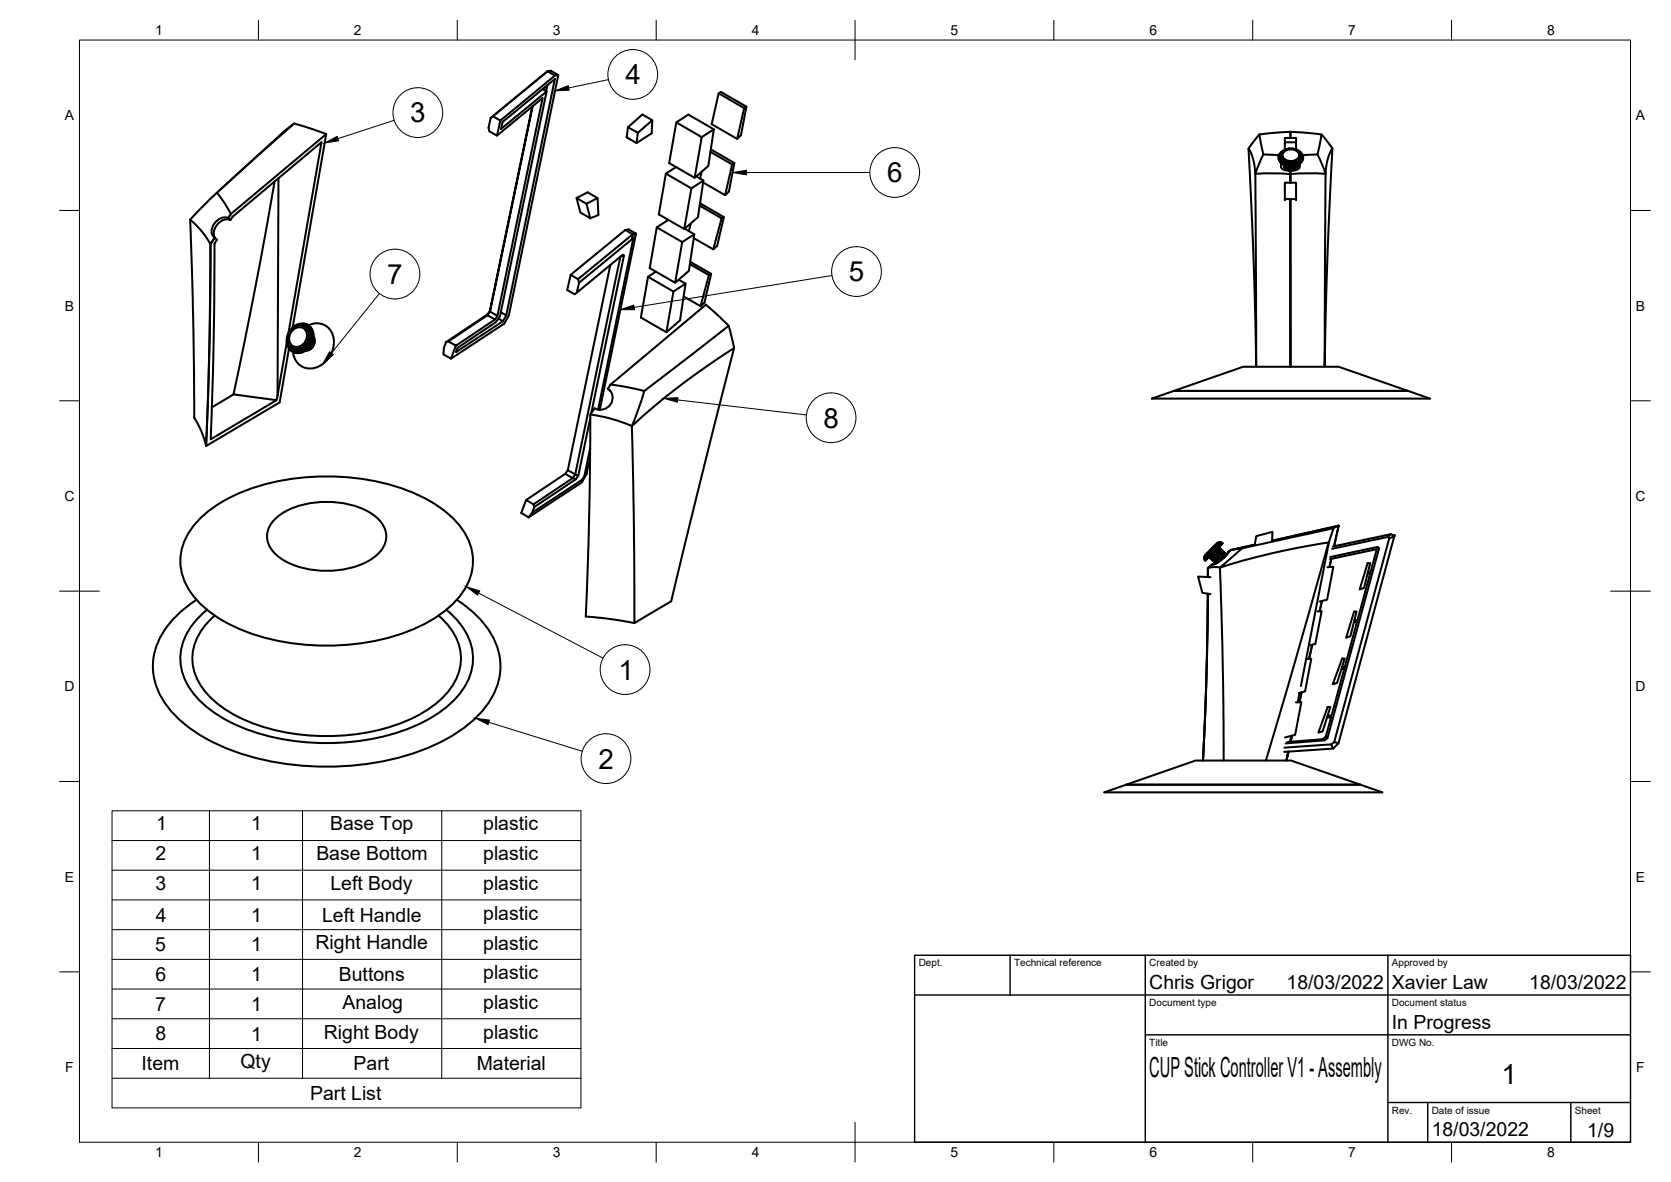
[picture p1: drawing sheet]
<svg xmlns="http://www.w3.org/2000/svg" width="420mm" height="297mm" viewBox="0 0 420 297" stroke-linecap="round" stroke-linejoin="round" font-family="sans-serif">
<!-- layer: Visible -->
<g fill="none" stroke="#000" stroke-width=".51">
<path d="M137.7 17.9l-14.3 11.7M137.7 17.9l1.8 1.1 .9-.1M138.5 17.8l1.9 1.1-12.5 60.4-1.1 2-13.4 8.8-1.9-1 .1-1.7 .5-1.4M138.5 17.8l-.8 .1M139.5 19.9l-13.1 10.8-.4 1.7 11.4-9.4M139.5 19.9h.1M139.5 19.9l-12.2 59.4M139.5 19l-13.7 11.3-1.9-1.1M74 31l-19.4 17.4M74 31l8 2.7M74 31l-2.6 2.1-16.3 14.8M82 33.7l-23.9 20.1-1.7-2.9-1.8-2.5"/>
<path d="M82 33.7l-8.4 48.6M123.4 29.6l-.6 2.5 .3 .9 1.8 1.1 .9-3.8M124.9 34.1l11.5-9.5-11.3 54.8-1.9-1.1-.6 .9v-.2l-10.5 7M133.9 26.7l-10.7 51.6 10.6-51.5M136.4 22.4l1 .6-11.7 56.5-1 1.4-9.6 6.5-.5 1.1 11.9-7.8M137 21.9l-.2 .7M137.6 21.4l-.3 1.5M160.4 33.4l-.4 2.5M164 30.2l-.1 3.3-3.9 2.4-2.4-1.4 .3-2.5 3.6-3.2 2.5 1.4-3.6 3.2-2.5-1.4M170.1 30.8l3-2 6.4 3.7-1.4 9.2-3.4 3-6.4-3.7zM170.1 30.8l6.3 3.7-1.7 10.2M178.7 37.5l6 3.5-.6 .3-5.5-3.1"/>
<path d="M179.5 32.5l-3.1 2M180.7 23.5l6.4 3.7 .6-.4-6.4-3.7-.6 .4-1.8 7.7 6.5 3.7 .9-.9 1.4-7.2M187.1 27.2l-1.7 7.7M314 37.3l1.2 2.9 .4 3.5M316.7 33.8l-2.8 3.5a1290.1 1290.1 0 0 1 1.9 54.9l-.2-48.5M317.7 38.8l-2.1 4.9M322.2 38.1l-.7 1 .1 1.2 1.2 1.1 1.4 .4 2-.3 1.1-.9 .3-.7v-.7l-.7-1.1M322.3 38.2l.8-.6 1-.3 1.3 .1 .9 .4a1.7 1.7 0 0 1 .9 1.9 1.7 1.7 0 0 1-1.7 1.3l-1.2 .1-1.6-.5a1.53 1.53 0 0 1-.4-2.4zM322.5 38.2l.8-.6 1.1-.2 1.4 .2 .7 .4a1.56 1.56 0 0 1 .3 1.8 1.56 1.56 0 0 1-1.5 .9l-1.4 .1-1.1-.5a1.33 1.33 0 0 1-.3-2.1zM322.8 38.3a2.31 2.31 0 0 1 3.9 .7 2.21 2.21 0 0 1-2.1 1.5 2.21 2.21 0 0 1-2.1-1.5zM323.1 35.8h2.8v-1.1h-2.8v2.9M324.2 37.3l-.9 .2-1 .6-.5 .6-.2 .8 .3 .7 .8 .8 1 .4 .9 .1 1.8-.5 .6-.5 .5-.9-.2-.8-.5-.8-1-.5-.9-.2"/>
<path d="M324.2 37.3h.1M324.5 33.1l7.8 .7-1 5-3.8 .2 .2 .8-.3 .7a3.7 3.7 0 0 1-5.7 0l-.2-.6 .1-.9-3.9-.2M324.5 33.1l-7.8 .7 1 5M324.5 33.1v1.6M324.9 37.3h.1M325.9 35.8v1.7M331.3 38.8l2 4.9M332.3 33.8l2.7 3.5a1280.9 1280.9 0 0 0-1.9 54.9l.2-48.5M335 37.3l-1.2 2.7-.5 3.7M47.8 55.2l.8 24.9 .2 24.9 1.9 3.5 1.1 3.6 18.5-11 2.4-13.5M47.8 55.2l1.7 1.5 1.5 1.7 1.9 2.9-.3 26.4-.8 24.4 .9-26.4 .3-24.4 1-1.6M54 59.7l-1 1.6"/>
<path d="M54 59.7h.1M54 59.7l.6 .5-.7 1-.3 28.7-.6 20.5 16.5-9.8M54.6 48.4l-6.8 6.8M57.4 54.8l.5 .5M57.4 54.8h.1M57.4 54.8a3.5 3.5 0 0 0-4.2 3.7l.4 .9 .4 .3M57.9 55.3l.6-.9 22.3-18.7-8.3 48M57.9 55.3a3.4 3.4 0 0 0-4.1 2.8v1.1l.2 .5M58.1 53.8l-.7 1M69 45.6a1303.7 1303.7 0 0 1-10.3 53.5l10.8 1.5 .3-1.2M70 44.8l-.2 54.6M145 49.8l2.5 1.4 .9 3.6-2.5-1.4-.9-3.6 2.7-1.5 2.5 1.5-2.7 1.4"/>
<path d="M150.2 49.8l.3 4.2-2.1 .8M157.2 57.8l-13.7 11.3-.9 3.8 1.9 1.1 .5-.5M157.2 57.8l1.9 1.1-13.7 11.3 .2 .8M157.2 57.8l.9-.2 1.8 1.1M159.9 58.7l-9.1 44.3M159.9 58.7l-.7 1.6M159.9 58.7a.74 .74 0 0 0-.9 .8l-.1 .6M165.1 57.1l6.4 3.7-1.7 10.3M167.4 43.6l6.4 3.7-1.8 10.3M168.1 55.3l-3 1.8-1.7 10.3 6.4 3.7 3.4-3 1.4-9.2-2.4-1.4M170 42l-2.6 1.6-1.7 10.3 6.3 3.7 3.5-3 1.4-9.2-1.8-1.1M173.7 56.1l-.5 2"/>
<path d="M174.6 58.9l-3.1 1.9M176 51.1l6 3.5-.6 .3-5.5-3.2M176.4 43.1l-.4 1.8M176.9 45.4l-3.1 1.9M181.4 54.9l-2.1 7.8M182 54.6l-1.7 7.2-1 .9-4.9-2.9M184.1 41.3l-1.8 7.8M184.7 41l-1.4 7.1-1 1-5.5-3.2M315.7 43.7l4-.2 4.7 .3M322.3 41.1a1.33 1.33 0 0 0 .2 1.4 1.33 1.33 0 0 0 1.5 .4l.4-.1M322.8 41.5l.1 .5M322.9 42l.5 .6 .7 .2"/>
<path d="M322.9 41.5v.5M322.9 41.5h.1M322.9 41.5l1.1 .3 .9 .1 1.4-.4v.3a1.62 1.62 0 0 1-1.4 1.1M323 41.6v.7M323.1 50h2.8v-4.1h-2.8v4.4M323.3 41.7v.8M323.6 41.7v1M324 41.8v1M324.4 43.8v2.1M324.4 50.2l.1 42v-42M324.4 42.8v1M324.5 41.9v4"/>
<path d="M324.9 41.9v1M325.3 41.8v1M325.7 41.7v.9M325.9 50v.3M326 41.6v.8M326.2 41.5v.6M326.7 41.2a1.37 1.37 0 0 1-1.8 1.7l-.5-.1M333.3 43.7l-5-.2-3.9 .3M123.2 78.1l-.6 .9M125.1 79.4l-.6 .9M125.9 78.5l1.4 .8-.8 1.4-1.2-.6M143.5 69.1l1.9 1.1"/>
<path d="M153.5 66.6l-10.7 51.6-.7 .9-9.8 6.6-1.2 3.2 1.8 1.1 1.1-1.6a1.87 1.87 0 0 0 .1-1.6M156 64.5l-11.4 54.7 .8 .3M156.9 64.2l-8.2 39.6M156.9 64.2l-.9 .3M158.9 60.1l-13.3 10.9-.6 2.5 11.6-9.5 .3 .2M158.9 60.1l.3 .2M159.2 60.3l-8.8 42.6M162.9 69.6l6.4 3.7-1.7 10.2M164.9 68.3l-2 1.3-1.8 10.2 6.5 3.7 3.4-3 1.4-9.2-1.8-1M172.4 71.3l-3.1 2M173.5 65.8l5.3 3-.6 .3-4.7-2.7M178.2 69.1l-2.1 7.8"/>
<path d="M178.8 68.8l-1.7 7.3-1 .8-4.2-2.4M58.7 99.1l-5.4 3.3M72.1 86l-2.3 13.4M73.3 82.7l1.2-.9 1.4-.2 1.1 .4 .7 .8 .3 1.2-.2 1.6-.7 1.2-1.1 .9-.9 .3h-1l-.9-.4-.7-.9-.3-1 .1-1.1 .4-1.1zM73.4 82.8l1-.7 .9-.2 1.2 .2 .8 .7 .3 .9v1.2l-.6 1.3-1 1-1 .4h-.9l-.7-.3-.7-.7-.3-1v-.9l.5-1.2zM73.4 83.2a2.07 2.07 0 0 1 2.8-.7 2.07 2.07 0 0 1 .8 2.7 2.29 2.29 0 0 1-1.7 1.9 2.29 2.29 0 0 1-2.3-.8 2.8 2.8 0 0 1 .4-3.1zM73.4 82.4l1.3-.8 1.4-.2 1.1 .4 .9 1.1 .3 1.7-.3 1.2-.8 1.4-1.2 .9-1.1 .3-1.3-.2-.6-.4-.7-.8-.3-1.2 .1-1.1 .4-1.2zM73.7 88.4l.2 1.2M74.1 81.9l1.1-.5 1-.1 .9 .2 .9 .7 .5 .8 .3 1.1-.1 1.2-.6 1.3-.8 1.1-1.2 .7-1.1 .3-.9-.1-.8-.4-.7-.8-.4-.9-.1-1.2M76.1 81.3l1.1 .2 .9 .7 .6 1.3 .1 1.5 .3 .2M76.9 88.1v.1M77.1 87.9l.3 .2"/>
<path d="M77.4 87.6l.5 .3M77.5 81.7a4.5 4.5 0 0 1 4.9 .6 4.5 4.5 0 0 1 1.5 4.6 6.2 6.2 0 0 1-7.3 5.5 4.2 4.2 0 0 1-2.7-2.9M77.8 87.3l.5 .3M78.1 86.9l.6 .3M78.4 86.4l.5 .3M78.6 85.9l.5 .3M78.7 85.4l.5 .2M78.8 85a4.3 4.3 0 0 1-2.7 3.5l-1 .2-1.1-.1-.9-.6-.5-.6M78.8 84.6a2.4 2.4 0 0 1-2 3.5M78.8 84.7h.1M112.7 85.8l9.9-6.6 1.9 1.1-9.9 6.6zM112.7 85.8l-.6 .2"/>
<path d="M114.6 86.9l-1.2 3.2M152.8 97.7a2.98 2.98 0 0 1 .7 4 2.98 2.98 0 0 1-4 .9l-1.1 1.6M153.5 96.6l24-20 5.7 5.3-21.2 16.4-4.6-1.1-3.9-.6-.7 1.1 .6 .5M162 98.2l-1.4 4.4-1.7 4.5a39.1 39.1 0 0 0-10.5-2.9M183.2 81.9l1.4 5.6-6.8 4.5-8.2 6-5.1 4.1-5.6 5 .5 26.2 .1 23.3M184.6 87.6l-8.1 31.9-7.7 31.6-9.3 5.5M295.1 98.2l17.5-6h24l17.5 6zM142.1 119.1l1.9 1-9.9 6.7-1.8-1.1M142.8 118.2l1.8 1-.6 .9 .8 .3M145.4 119.5l-.6 .9-10.4 7M147 119.7l-.7 .9M147.5 119.2l-1.2 2"/>
<path d="M147.5 119.2l-.6 .5M148.4 114.8l-.9 4.4M148.4 112.6l-1.5 7.1M148.4 105.1l-3 14.4M148.4 104.2l-.3 26.1-.8 24.6 6.7 .7 5.5 1M289.6 100.2l5.5-2h59l5.5 2zM50.8 129.8a41.9 41.9 0 0 1 22.8-9.5 58 58 0 0 1 32.6 4.6 23.7 23.7 0 0 1 11.5 10.7 13.5 13.5 0 0 1-2.9 15.2 37.3 37.3 0 0 1-19.4 10 58.9 58.9 0 0 1-37.4-3.7 23.7 23.7 0 0 1-11.5-10.7 13.5 13.5 0 0 1 3-15.2zM69.4 130.2a20.2 20.2 0 0 1 15-4 17.1 17.1 0 0 1 11.3 4.9 5.6 5.6 0 0 1-.8 8.2 20.2 20.2 0 0 1-15.1 4.1 17.1 17.1 0 0 1-11.2-4.9 5.6 5.6 0 0 1 .8-8.3zM146.3 121.2l-13.4 8.8M146.3 120.6l-12.4 8.2M146.3 120.6l.1 .6M302.9 139.8l-.1 .3"/>
<path d="M303 139.5l-.1 .3M304 140l1.7 1.6zM304 140l-.9 .8M304 139.9l1.8 1.7M304.1 139.9l.2-.2 1.7 1.7M304.3 139.7l.2-.2 1.8 1.8M304.5 139.5l.3-.3 1.8 1.8M304.8 139.2l.3-.3 1.9 1.9M305.1 138.9l.3-.3 1.9 1.9M305.4 138.6l.3-.3 1.9 1.9M305.7 138.3l.3-.3 1.9 1.9M306 138l.2-.2 1.9 1.9"/>
<path d="M306 136.5l-3 3M306.2 137.8l.2-.2 1.9 1.9M306.3 136.4l-3.4 3.4M306.3 136.4l-.3 .1M306.4 137.6l2 1.8-1.6 1.5M306.6 136.3l-3.8 3.8M306.6 136.3h.3M306.6 136.3l-.3 .1M306.9 136.3l-4.1 4.1M306.9 136.3l.4 .1-4.4 4.3M307.3 136.4l.1 .1M307.3 136.6l-.8 .9 1.9 1.9 .2-.2"/>
<path d="M307.3 136.6l-4.2 4.2M307.3 136.5l-4.3 4.3 4.3-4.2M307.3 136.6h.1M308.7 138.8h.1M308.7 138.8a6.1 6.1 0 0 1-3.7 3M309.5 138.2l-.8 .6M312.3 137.8l-5.6 4.8-1.2-.1-1.8 .2M334.1 136.3l-8.7 30.8-7.1 24M334.1 136.3l-7 36.1M334.5 140l11.9-2.6 .4 .4-13 47.7-.7 .5-9.8 .8M334.9 137.9l14.1-3 .3 .4-13.8 51.2-.7 .6M335.3 132.8l-1.2 3.5-7.9 1.4-6.9 1.5-6.8 1.7-5.8 1.7 .7 22.9 .3 25.6"/>
<path d="M336.6 132.1l-16.8 3.8 .2-2.2-4.1 1-.4 2.2-6 1.3M336.6 132.1l-1.3 .6-23 5.1-2.8 .4M336.6 132.1l-1.2 5.2M346.4 137.4l-.2 .6 .6-.2M349.7 134.3l-.7 .6M349.7 134.2l.9 .4-1.3 .7M349.7 134.2l-14.6 3.1M350.6 134.6l-14.1 52.2-1.2 1.3-12.4 .9M49.4 150.7a23.3 23.3 0 0 0-10.4 12.6 16 16 0 0 0 3.8 15.1 41.4 41.4 0 0 0 20.7 11.9 71.7 71.7 0 0 0 44.5-2.5 33.6 33.6 0 0 0 14.7-10.9 15.8 15.8 0 0 0-1-20.2 29.6 29.6 0 0 0-6.8-6M52.1 153.2a15.9 15.9 0 0 0-6.7 13.2 16.6 16.6 0 0 0 6.7 11.4 46.6 46.6 0 0 0 25.3 8.8 54.9 54.9 0 0 0 31.2-6.4 20 20 0 0 0 10.1-12.3 14.3 14.3 0 0 0-5-13.3l-1.5-1.4M54 154.7a13.9 13.9 0 0 0-5.5 12.6 16.8 16.8 0 0 0 7.7 10.7 47.1 47.1 0 0 0 27.1 7 46.4 46.4 0 0 0 24.8-7 16.2 16.2 0 0 0 7.8-12.1 14.3 14.3 0 0 0-5.6-11.2M302.8 140.1v.3"/>
<path d="M302.8 140.4l.1 .3M302.9 140.7l.2 .1M303.1 140.8h.1M303.7 149.2l-.4 20.7-.8 21.2 .8-18.4 .4-23.5M303.7 142.7v2.3M304.4 145l-3.2-.1 1.1 4.1 2.1 .3M304.9 141.8l-1.2 .9M304.9 141.8h.1M305.7 141.6l-.8 .2M331.3 153.6h1l-1.6 8.2-1.3 .4M332.4 151l-.6 2.6M333.8 142.5l1.5-.1-1.6 8.3-1.9 .5"/>
<path d="M334.4 140.5l11.8-2.5-12.9 47.2M334.8 140.4l-.5 2.1M340.5 153.7h.6l-1.6 6.2-1 .4zM340.5 156.3h.7M340.6 155.8l.7 .1M343.9 141.5h.6l-1.5 6.3-1.1 .3zM343.9 144.1l.6 .1M344 143.6l.6 .1M325.8 176.5l1.4-.1-1.6 8.3-2.5 .6M326.8 174.1l-.5 2.4M327.3 174l-.6 2.5M328.6 165.6l1.1-.1-1.6 8.3-1.5 .4"/>
<path d="M329.9 162l-.7 3.6M333.8 177.7h.7l-1.9 6.1-1.1 .3zM333.8 179.8l1 .1M337.3 168l.7 .2M337.5 165.5h.6l-1.9 6.1-1.1 .3zM337.5 167.6l.6 .1M277.7 199.1l5.5-1.9h58.9l5.5 1.9zM283.2 197.2l17.4-6.1h24l17.5 6.1zM323 187.9l11.8-.8 .5 1M323.9 188.9l-.4 2.2M324.7 184.9l-.3 1.5M324.9 184.9l-.4 1.5"/>
<path d="M332.6 185.8l-8.9 .7M333.7 180.2l.9 .2M333.8 185.5l-.5-.3-.7 .6 .5 .2M335.5 186.5l1 .3"/>
</g>
<g fill="#000" stroke="#000" stroke-width=".25">
<circle cx="323" cy="41.6" r=".24"/>
<circle cx="323.3" cy="41.7" r=".24"/>
<circle cx="323.6" cy="41.7" r=".24"/>
<circle cx="324" cy="41.8" r=".24"/>
<circle cx="324.5" cy="41.9" r=".24"/>
<circle cx="324.9" cy="41.9" r=".24"/>
<circle cx="325.3" cy="41.8" r=".24"/>
<circle cx="325.7" cy="41.7" r=".24"/>
<circle cx="326" cy="41.6" r=".24"/>
<circle cx="326.2" cy="41.5" r=".24"/>
<circle cx="346.2" cy="138" r=".24"/>
<circle cx="350.6" cy="134.6" r=".24"/>
<circle cx="332.6" cy="185.8" r=".24"/>
<circle cx="333.3" cy="185.2" r=".24"/>
</g>
<!-- layer: Border -->
<g fill="none" stroke="#000" stroke-width=".25">
<path d="M20 10.1h390v276.9h-390zM65 5.1v5M115 5.1v5M165 5.1v5M215 5.1v10M265 5.1v5M315 5.1v5M365 5.1v5M15 52.9h5M410 52.9h5M15 100.7h5M410 100.7h5"/>
<path d="M15 148.6h10M405 148.6h10M15 196.4h5M410 196.4h5M15 244.2h5M410 244.2h5M65 287v5M115 287v5M165 287v5M215 282.1v9.9M265 287v5M315 287v5"/>
<path d="M365 287v5"/>
</g>
<!-- layer: TitleBlock -->
<path d="M230 240.1h180v46.9h-180zM230 250h180M254 240.1v9.9M288 240.1v46.9M349 240.1v46.9M288 260.1h122M349 277.1h61M359 277.1v9.9M395 277.1v9.9" fill="none" stroke="#000" stroke-width=".36"/>
<!-- layer: BOM -->
<g fill="none" stroke="#000" stroke-width=".25">
<path d="M99.1 30.2l-14.1 4.6M153 20l-10 2.1M187.7 43.4h31M95.4 73.8l-12.1 15M209.2 69.2l-49.8 8M170.4 100.5l32.4 3.8M120.3 149l31.3 16.4M122.9 181.5l23.5 7.3M28.2 203.8h117.9v74.6h-117.9zM28.2 218.7h117.9M28.2 211.2h117.9M52.7 203.8v67.2"/>
<path d="M76.1 203.8v67.2M111.1 203.8v67.2M28.2 233.6h117.9M28.2 226.2h117.9M28.2 256h117.9M28.2 248.5h117.9M28.2 241.1h117.9M28.2 271h117.9M28.2 263.5h117.9"/>
<circle cx="159.1" cy="18.7" r="6.3"/>
<circle cx="105.1" cy="28.3" r="6.3"/>
<circle cx="225" cy="43.3" r="6.3"/>
<circle cx="99.3" cy="68.9" r="6.3"/>
<circle cx="215.4" cy="68.2" r="6.3"/>
<circle cx="209" cy="105" r="6.3"/>
<circle cx="157.2" cy="168.3" r="6.3"/>
<circle cx="152.4" cy="190.6" r="6.3"/>
</g>
<path d="M81.6 35.9l3.2-1.6 .3 1.1zM139.6 22.8l3.3-1.3 .2 1.2zM184.2 43.4l3.5-.6v1.1zM156 77.8l3.4-1.1 .1 1.1zM82.9 88.4l.9 .7-2.7 2.4zM166.9 100.1l3.6-.2-.2 1.2zM117.2 147.4l3.4 1.1-.5 1zM119.5 180.5l3.6 .5-.4 1.1z" fill="#000" stroke="#000" stroke-width=".25"/>
<g font-size="7">
<text x="157.3" y="21.2">4</text>
<text x="103.1" y="30.8">3</text>
<text x="223" y="45.8">6</text>
<text x="97.3" y="71.4">7</text>
<text x="213.4" y="70.7">5</text>
<text x="207" y="107.5">8</text>
<text x="155.5" y="170.8">1</text>
<text x="150.5" y="193.2">2</text>
<text x="289" y="270.6">CUP Stick Controller V1 - Assembly</text>
<text x="377.5" y="272.3">1</text>
</g>
<g font-size="4.9">
<text x="39.2" y="208.7">1</text>
<text x="63.2" y="208.7">1</text>
<text x="83" y="208.6">Base Top</text>
<text x="121.5" y="208.6">plastic</text>
<text x="39.1" y="216.1">2</text>
<text x="63.2" y="216.1">1</text>
<text x="79.5" y="216.1">Base Bottom</text>
<text x="121.5" y="216.1">plastic</text>
<text x="39.1" y="223.6">3</text>
<text x="63.2" y="223.6">1</text>
<text x="83.1" y="223.7">Left Body</text>
<text x="121.5" y="223.6">plastic</text>
<text x="39.2" y="231.6">4</text>
<text x="63.2" y="231.6">1</text>
<text x="81" y="231.6">Left Handle</text>
<text x="121.5" y="231.1">plastic</text>
<text x="39.1" y="239.1">5</text>
<text x="63.2" y="239.1">1</text>
<text x="79.4" y="238.6">Right Handle</text>
<text x="121.5" y="238.6">plastic</text>
<text x="39.1" y="246.6">6</text>
<text x="63.2" y="246.6">1</text>
<text x="85.2" y="246.5">Buttons</text>
<text x="121.5" y="246.1">plastic</text>
<text x="289" y="248.5">Chris Grigor</text>
<text x="323.5" y="248.5">18/03/2022</text>
<text x="350" y="248.5">Xavier Law</text>
<text x="384.5" y="248.5">18/03/2022</text>
<text x="39.1" y="254">7</text>
<text x="63.2" y="254">1</text>
<text x="86.1" y="253.5">Analog</text>
<text x="121.5" y="253.5">plastic</text>
<text x="39.1" y="261.5">8</text>
<text x="63.2" y="261.5">1</text>
<text x="81.4" y="261">Right Body</text>
<text x="121.5" y="261">plastic</text>
<text x="350" y="258.6">In Progress</text>
<text x="35.6" y="268.9">Item</text>
<text x="60.5" y="268.5">Qty</text>
<text x="88.9" y="268.9">Part</text>
<text x="119.9" y="268.9">Material</text>
<text x="78" y="276.4">Part List</text>
<text x="360" y="285.5">18/03/2022</text>
<text x="399.1" y="285.7">1/9</text>
</g>
<g font-size="3.5">
<text x="39" y="8.8">1</text>
<text x="89" y="8.8">2</text>
<text x="139" y="8.8">3</text>
<text x="189" y="8.8">4</text>
<text x="239" y="8.8">5</text>
<text x="289" y="8.8">6</text>
<text x="339" y="8.8">7</text>
<text x="389" y="8.8">8</text>
<text x="16.3" y="30.2">A</text>
<text x="411.3" y="30.2">A</text>
<text x="16.3" y="78">B</text>
<text x="411.3" y="78">B</text>
<text x="16.2" y="125.9">C</text>
<text x="411.2" y="125.9">C</text>
<text x="16.2" y="173.7">D</text>
<text x="411.2" y="173.7">D</text>
<text x="16.3" y="221.6">E</text>
<text x="411.3" y="221.6">E</text>
<text x="16.4" y="269.4">F</text>
<text x="411.4" y="269.4">F</text>
<text x="39" y="290.8">1</text>
<text x="89" y="290.8">2</text>
<text x="139" y="290.8">3</text>
<text x="189" y="290.8">4</text>
<text x="239" y="290.8">5</text>
<text x="289" y="290.8">6</text>
<text x="339" y="290.8">7</text>
<text x="389" y="290.8">8</text>
</g>
<g font-size="2.5">
<text x="231" y="242.9">Dept.</text>
<text x="255" y="242.9">Technical reference</text>
<text x="289" y="242.9">Created by</text>
<text x="350" y="242.9">Approved by</text>
<text x="289" y="252.8">Document type</text>
<text x="350" y="252.8">Document status</text>
<text x="289" y="262.9">Title</text>
<text x="350" y="262.9">DWG No.</text>
<text x="350" y="279.9">Rev.</text>
<text x="360" y="279.9">Date of issue</text>
<text x="396" y="279.9">Sheet</text>
</g>
</svg>
